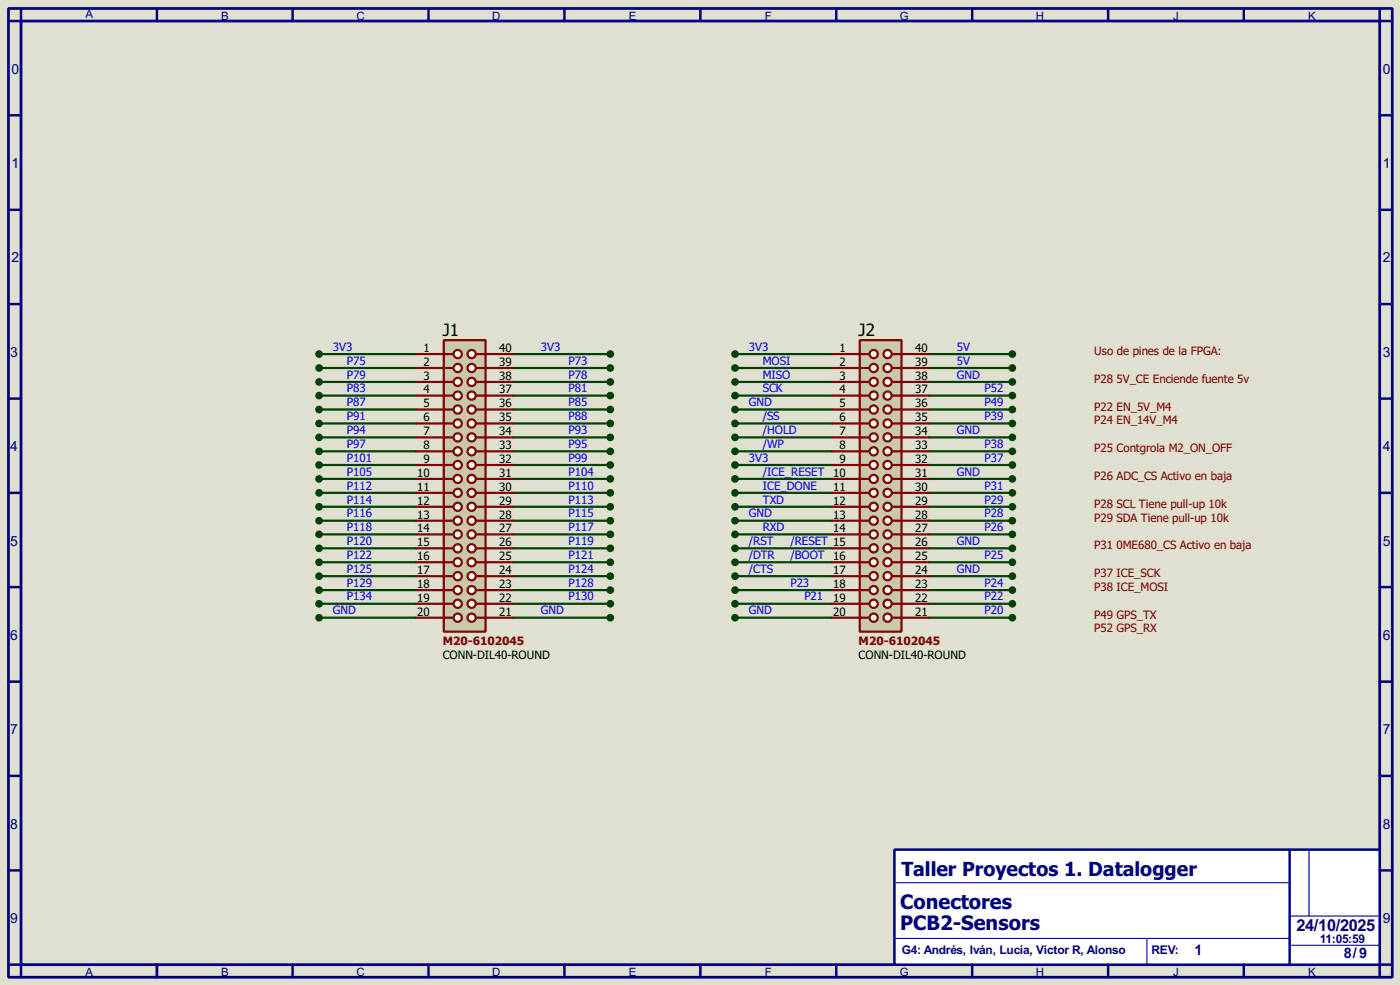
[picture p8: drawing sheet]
<svg xmlns="http://www.w3.org/2000/svg" width="256mm" height="180mm" viewBox="0 0 256 180" stroke-linecap="round" stroke-linejoin="round" font-family="sans-serif">
<path d="M0 0h256.5v180.3h-256.5z" fill="#e0e0d0"/>
<path d="M1.6 1.6h253.5v177.3h-253.5zM3.9 3.9h248.9v172.7h-248.9z" fill="none" stroke="#000080" stroke-width=".5"/>
<path d="M3.9 1.6v2.3h-2.3M28.8 1.6v2.3" fill="none" stroke="#000080" stroke-width=".45"/>
<path d="M163.9 155.5h88.9v21.1h-88.9z" fill="#fff" stroke="#000080" stroke-width=".45"/>
<g fill="none" stroke="#000080" stroke-width=".45">
<path d="M53.6 1.6v2.3M78.5 1.6v2.3M103.4 1.6v2.3M128.3 1.6v2.3M153.2 1.6v2.3M178.1 1.6v2.3M203 1.6v2.3M227.9 1.6v2.3M252.8 1.6v2.3h2.3M1.6 21.1h2.3M1.6 38.4h2.3M252.8 21.1h2.3"/>
<path d="M252.8 38.4h2.3M1.6 55.7h2.3M252.8 55.7h2.3M1.6 73h2.3M252.8 73h2.3M1.6 90.2h2.3M252.8 90.2h2.3M1.6 107.5h2.3M252.8 107.5h2.3M1.6 124.8h2.3M252.8 124.8h2.3M1.6 142h2.3"/>
<path d="M1.6 159.3h2.3M236.3 155.5v21.1M252.8 142h2.3M252.8 159.3h2.3M1.6 176.6h2.3v2.3M28.8 176.6v2.3M53.6 176.6v2.3M78.5 176.6v2.3M103.4 176.6v2.3M128.3 176.6v2.3M153.2 176.6v2.3M178.1 176.6v2.3"/>
<path d="M203 176.6v2.3M227.9 176.6v2.3M255.1 176.6h-2.3v2.3"/>
</g>
<path d="M239.8 155.5v12.2M163.9 171.8h72.4M164.1 161.6h71.9M210.1 171.8v4.8M236.3 167.7h16.2M236.3 173h16.5" fill="none" stroke="#0000c0" stroke-width=".2"/>
<g fill="none" stroke="#004000" stroke-width=".4">
<path d="M58.5 64.8h17.8M58.5 67.4h17.8M58.5 69.9h17.8M58.5 72.4h17.8M58.5 75h17.8M58.5 77.5h17.8M94 64.8h17.8M94 67.4h17.8M94 69.9h17.8M94 72.4h17.8M94 75h17.8M94 77.5h17.8"/>
<path d="M134.7 64.8h17.8M134.7 67.4h17.8M134.7 69.9h17.8M134.7 72.4h17.8M134.7 75h17.8M134.7 77.5h17.8M170.2 64.8h15.3M170.2 67.4h15.3M170.2 69.9h15.3M170.2 72.4h15.3M170.2 75h15.3M170.2 77.5h15.3"/>
<path d="M58.5 80.1h17.8M58.5 82.6h17.8M58.5 85.1h17.8M58.5 87.7h17.8M58.5 90.2h17.8M58.5 92.8h17.8M58.5 95.3h17.8M58.5 97.8h17.8M94 80.1h17.8M94 82.6h17.8M94 85.1h17.8M94 87.7h17.8"/>
<path d="M94 90.2h17.8M94 92.8h17.8M94 95.3h17.8M94 97.8h17.8M134.7 80.1h17.8M134.7 82.6h17.8M134.7 85.1h17.8M134.7 87.7h17.8M134.7 90.2h17.8M134.7 92.8h17.8M134.7 95.3h17.8M134.7 97.8h17.8"/>
<path d="M170.2 80.1h15.3M170.2 82.6h15.3M170.2 85.1h15.3M170.2 87.7h15.3M170.2 90.2h15.3M170.2 92.8h15.3M170.2 95.3h15.3M170.2 97.8h15.3M58.5 100.4h17.8M58.5 102.9h17.8M58.5 105.5h17.8M58.5 108h17.8"/>
<path d="M58.5 110.5h17.8M58.5 113.1h17.8M94 100.4h17.8M94 102.9h17.8M94 105.5h17.8M94 108h17.8M94 110.5h17.8M94 113.1h17.8M134.7 100.4h17.8M134.7 102.9h17.8M134.7 105.5h17.8M134.7 108h17.8"/>
<path d="M134.7 110.5h17.8M134.7 113.1h17.8M170.2 100.4h15.3M170.2 102.9h15.3M170.2 105.5h15.3M170.2 108h15.3M170.2 110.5h15.3M170.2 113.1h15.3"/>
</g>
<path d="M81.3 62.3h7.7v53.3h-7.7z" fill="#c8c8aa" stroke="#800000" stroke-width=".4"/>
<path d="M81.3 64.8h1.8" fill="none" stroke="#800000" stroke-width=".4"/>
<circle cx="83.8" cy="64.8" r=".75" fill="#feffff" stroke="#800000" stroke-width=".4"/>
<path d="M81.3 67.4h1.8" fill="none" stroke="#800000" stroke-width=".4"/>
<circle cx="83.8" cy="67.4" r=".75" fill="#feffff" stroke="#800000" stroke-width=".4"/>
<path d="M81.3 69.9h1.8" fill="none" stroke="#800000" stroke-width=".4"/>
<circle cx="83.8" cy="69.9" r=".75" fill="#feffff" stroke="#800000" stroke-width=".4"/>
<path d="M81.3 72.4h1.8" fill="none" stroke="#800000" stroke-width=".4"/>
<circle cx="83.8" cy="72.4" r=".75" fill="#feffff" stroke="#800000" stroke-width=".4"/>
<path d="M87.2 64.8h1.8" fill="none" stroke="#800000" stroke-width=".4"/>
<circle cx="86.4" cy="64.8" r=".75" fill="#feffff" stroke="#800000" stroke-width=".4"/>
<path d="M87.2 67.4h1.8" fill="none" stroke="#800000" stroke-width=".4"/>
<circle cx="86.4" cy="67.4" r=".75" fill="#feffff" stroke="#800000" stroke-width=".4"/>
<path d="M87.2 69.9h1.8" fill="none" stroke="#800000" stroke-width=".4"/>
<circle cx="86.4" cy="69.9" r=".75" fill="#feffff" stroke="#800000" stroke-width=".4"/>
<path d="M87.2 72.4h1.8" fill="none" stroke="#800000" stroke-width=".4"/>
<circle cx="86.4" cy="72.4" r=".75" fill="#feffff" stroke="#800000" stroke-width=".4"/>
<path d="M81.3 75h1.8" fill="none" stroke="#800000" stroke-width=".4"/>
<circle cx="83.8" cy="75" r=".75" fill="#feffff" stroke="#800000" stroke-width=".4"/>
<path d="M87.2 75h1.8" fill="none" stroke="#800000" stroke-width=".4"/>
<circle cx="86.4" cy="75" r=".75" fill="#feffff" stroke="#800000" stroke-width=".4"/>
<path d="M81.3 77.5h1.8" fill="none" stroke="#800000" stroke-width=".4"/>
<circle cx="83.8" cy="77.5" r=".75" fill="#feffff" stroke="#800000" stroke-width=".4"/>
<path d="M87.2 77.5h1.8" fill="none" stroke="#800000" stroke-width=".4"/>
<circle cx="86.4" cy="77.5" r=".75" fill="#feffff" stroke="#800000" stroke-width=".4"/>
<path d="M81.3 80.1h1.8" fill="none" stroke="#800000" stroke-width=".4"/>
<circle cx="83.8" cy="80.1" r=".75" fill="#feffff" stroke="#800000" stroke-width=".4"/>
<path d="M87.2 80.1h1.8" fill="none" stroke="#800000" stroke-width=".4"/>
<circle cx="86.4" cy="80.1" r=".75" fill="#feffff" stroke="#800000" stroke-width=".4"/>
<path d="M81.3 82.6h1.8" fill="none" stroke="#800000" stroke-width=".4"/>
<circle cx="83.8" cy="82.6" r=".75" fill="#feffff" stroke="#800000" stroke-width=".4"/>
<path d="M87.2 82.6h1.8" fill="none" stroke="#800000" stroke-width=".4"/>
<circle cx="86.4" cy="82.6" r=".75" fill="#feffff" stroke="#800000" stroke-width=".4"/>
<path d="M81.3 85.1h1.8" fill="none" stroke="#800000" stroke-width=".4"/>
<circle cx="83.8" cy="85.1" r=".75" fill="#feffff" stroke="#800000" stroke-width=".4"/>
<path d="M87.2 85.1h1.8" fill="none" stroke="#800000" stroke-width=".4"/>
<circle cx="86.4" cy="85.1" r=".75" fill="#feffff" stroke="#800000" stroke-width=".4"/>
<path d="M81.3 87.7h1.8" fill="none" stroke="#800000" stroke-width=".4"/>
<circle cx="83.8" cy="87.7" r=".75" fill="#feffff" stroke="#800000" stroke-width=".4"/>
<path d="M87.2 87.7h1.8" fill="none" stroke="#800000" stroke-width=".4"/>
<circle cx="86.4" cy="87.7" r=".75" fill="#feffff" stroke="#800000" stroke-width=".4"/>
<path d="M81.3 90.2h1.8" fill="none" stroke="#800000" stroke-width=".4"/>
<circle cx="83.8" cy="90.2" r=".75" fill="#feffff" stroke="#800000" stroke-width=".4"/>
<path d="M87.2 90.2h1.8" fill="none" stroke="#800000" stroke-width=".4"/>
<circle cx="86.4" cy="90.2" r=".75" fill="#feffff" stroke="#800000" stroke-width=".4"/>
<path d="M81.3 92.8h1.8" fill="none" stroke="#800000" stroke-width=".4"/>
<circle cx="83.8" cy="92.8" r=".75" fill="#feffff" stroke="#800000" stroke-width=".4"/>
<path d="M87.2 92.8h1.8" fill="none" stroke="#800000" stroke-width=".4"/>
<circle cx="86.4" cy="92.8" r=".75" fill="#feffff" stroke="#800000" stroke-width=".4"/>
<path d="M81.3 95.3h1.8" fill="none" stroke="#800000" stroke-width=".4"/>
<circle cx="83.8" cy="95.3" r=".75" fill="#feffff" stroke="#800000" stroke-width=".4"/>
<path d="M87.2 95.3h1.8" fill="none" stroke="#800000" stroke-width=".4"/>
<circle cx="86.4" cy="95.3" r=".75" fill="#feffff" stroke="#800000" stroke-width=".4"/>
<path d="M81.3 97.8h1.8" fill="none" stroke="#800000" stroke-width=".4"/>
<circle cx="83.8" cy="97.8" r=".75" fill="#feffff" stroke="#800000" stroke-width=".4"/>
<path d="M87.2 97.8h1.8" fill="none" stroke="#800000" stroke-width=".4"/>
<circle cx="86.4" cy="97.8" r=".75" fill="#feffff" stroke="#800000" stroke-width=".4"/>
<path d="M81.3 100.4h1.8" fill="none" stroke="#800000" stroke-width=".4"/>
<circle cx="83.8" cy="100.4" r=".75" fill="#feffff" stroke="#800000" stroke-width=".4"/>
<path d="M87.2 100.4h1.8" fill="none" stroke="#800000" stroke-width=".4"/>
<circle cx="86.4" cy="100.4" r=".75" fill="#feffff" stroke="#800000" stroke-width=".4"/>
<path d="M81.3 102.9h1.8" fill="none" stroke="#800000" stroke-width=".4"/>
<circle cx="83.8" cy="102.9" r=".75" fill="#feffff" stroke="#800000" stroke-width=".4"/>
<path d="M87.2 102.9h1.8" fill="none" stroke="#800000" stroke-width=".4"/>
<circle cx="86.4" cy="102.9" r=".75" fill="#feffff" stroke="#800000" stroke-width=".4"/>
<path d="M81.3 105.5h1.8" fill="none" stroke="#800000" stroke-width=".4"/>
<circle cx="83.8" cy="105.5" r=".75" fill="#feffff" stroke="#800000" stroke-width=".4"/>
<path d="M87.2 105.5h1.8" fill="none" stroke="#800000" stroke-width=".4"/>
<circle cx="86.4" cy="105.5" r=".75" fill="#feffff" stroke="#800000" stroke-width=".4"/>
<path d="M81.3 108h1.8" fill="none" stroke="#800000" stroke-width=".4"/>
<circle cx="83.8" cy="108" r=".75" fill="#feffff" stroke="#800000" stroke-width=".4"/>
<path d="M87.2 108h1.8" fill="none" stroke="#800000" stroke-width=".4"/>
<circle cx="86.4" cy="108" r=".75" fill="#feffff" stroke="#800000" stroke-width=".4"/>
<path d="M81.3 110.5h1.8" fill="none" stroke="#800000" stroke-width=".4"/>
<circle cx="83.8" cy="110.5" r=".75" fill="#feffff" stroke="#800000" stroke-width=".4"/>
<path d="M87.2 110.5h1.8" fill="none" stroke="#800000" stroke-width=".4"/>
<circle cx="86.4" cy="110.5" r=".75" fill="#feffff" stroke="#800000" stroke-width=".4"/>
<path d="M81.3 113.1h1.8" fill="none" stroke="#800000" stroke-width=".4"/>
<circle cx="83.8" cy="113.1" r=".75" fill="#feffff" stroke="#800000" stroke-width=".4"/>
<path d="M87.2 113.1h1.8" fill="none" stroke="#800000" stroke-width=".4"/>
<circle cx="86.4" cy="113.1" r=".75" fill="#feffff" stroke="#800000" stroke-width=".4"/>
<g fill="none" stroke="#800000" stroke-width=".4">
<path d="M76.3 64.8h5M76.3 67.4h5M76.3 69.9h5M76.3 72.4h5M76.3 75h5M76.3 77.5h5M89 64.8h5M89 67.4h5M89 69.9h5M89 72.4h5M89 75h5M89 77.5h5"/>
<path d="M76.3 80.1h5M76.3 82.6h5M76.3 85.1h5M76.3 87.7h5M76.3 90.2h5M76.3 92.8h5M76.3 95.3h5M76.3 97.8h5M89 80.1h5M89 82.6h5M89 85.1h5M89 87.7h5"/>
<path d="M89 90.2h5M89 92.8h5M89 95.3h5M89 97.8h5M76.3 100.4h5M76.3 102.9h5M76.3 105.5h5M76.3 108h5M76.3 110.5h5M76.3 113.1h5M89 100.4h5M89 102.9h5"/>
<path d="M89 105.5h5M89 108h5M89 110.5h5M89 113.1h5"/>
</g>
<path d="M157.5 62.3h7.7v53.3h-7.7z" fill="#c8c8aa" stroke="#800000" stroke-width=".4"/>
<path d="M157.5 64.8h1.8" fill="none" stroke="#800000" stroke-width=".4"/>
<circle cx="160" cy="64.8" r=".75" fill="#feffff" stroke="#800000" stroke-width=".4"/>
<path d="M157.5 67.4h1.8" fill="none" stroke="#800000" stroke-width=".4"/>
<circle cx="160" cy="67.4" r=".75" fill="#feffff" stroke="#800000" stroke-width=".4"/>
<path d="M157.5 69.9h1.8" fill="none" stroke="#800000" stroke-width=".4"/>
<circle cx="160" cy="69.9" r=".75" fill="#feffff" stroke="#800000" stroke-width=".4"/>
<path d="M157.5 72.4h1.8" fill="none" stroke="#800000" stroke-width=".4"/>
<circle cx="160" cy="72.4" r=".75" fill="#feffff" stroke="#800000" stroke-width=".4"/>
<path d="M163.4 64.8h1.8" fill="none" stroke="#800000" stroke-width=".4"/>
<circle cx="162.6" cy="64.8" r=".75" fill="#feffff" stroke="#800000" stroke-width=".4"/>
<path d="M163.4 67.4h1.8" fill="none" stroke="#800000" stroke-width=".4"/>
<circle cx="162.6" cy="67.4" r=".75" fill="#feffff" stroke="#800000" stroke-width=".4"/>
<path d="M163.4 69.9h1.8" fill="none" stroke="#800000" stroke-width=".4"/>
<circle cx="162.6" cy="69.9" r=".75" fill="#feffff" stroke="#800000" stroke-width=".4"/>
<path d="M163.4 72.4h1.8" fill="none" stroke="#800000" stroke-width=".4"/>
<circle cx="162.6" cy="72.4" r=".75" fill="#feffff" stroke="#800000" stroke-width=".4"/>
<path d="M157.5 75h1.8" fill="none" stroke="#800000" stroke-width=".4"/>
<circle cx="160" cy="75" r=".75" fill="#feffff" stroke="#800000" stroke-width=".4"/>
<path d="M163.4 75h1.8" fill="none" stroke="#800000" stroke-width=".4"/>
<circle cx="162.6" cy="75" r=".75" fill="#feffff" stroke="#800000" stroke-width=".4"/>
<path d="M157.5 77.5h1.8" fill="none" stroke="#800000" stroke-width=".4"/>
<circle cx="160" cy="77.5" r=".75" fill="#feffff" stroke="#800000" stroke-width=".4"/>
<path d="M163.4 77.5h1.8" fill="none" stroke="#800000" stroke-width=".4"/>
<circle cx="162.6" cy="77.5" r=".75" fill="#feffff" stroke="#800000" stroke-width=".4"/>
<path d="M157.5 80.1h1.8" fill="none" stroke="#800000" stroke-width=".4"/>
<circle cx="160" cy="80.1" r=".75" fill="#feffff" stroke="#800000" stroke-width=".4"/>
<path d="M163.4 80.1h1.8" fill="none" stroke="#800000" stroke-width=".4"/>
<circle cx="162.6" cy="80.1" r=".75" fill="#feffff" stroke="#800000" stroke-width=".4"/>
<path d="M157.5 82.6h1.8" fill="none" stroke="#800000" stroke-width=".4"/>
<circle cx="160" cy="82.6" r=".75" fill="#feffff" stroke="#800000" stroke-width=".4"/>
<path d="M163.4 82.6h1.8" fill="none" stroke="#800000" stroke-width=".4"/>
<circle cx="162.6" cy="82.6" r=".75" fill="#feffff" stroke="#800000" stroke-width=".4"/>
<path d="M157.5 85.1h1.8" fill="none" stroke="#800000" stroke-width=".4"/>
<circle cx="160" cy="85.1" r=".75" fill="#feffff" stroke="#800000" stroke-width=".4"/>
<path d="M163.4 85.1h1.8" fill="none" stroke="#800000" stroke-width=".4"/>
<circle cx="162.6" cy="85.1" r=".75" fill="#feffff" stroke="#800000" stroke-width=".4"/>
<path d="M157.5 87.7h1.8" fill="none" stroke="#800000" stroke-width=".4"/>
<circle cx="160" cy="87.7" r=".75" fill="#feffff" stroke="#800000" stroke-width=".4"/>
<path d="M163.4 87.7h1.8" fill="none" stroke="#800000" stroke-width=".4"/>
<circle cx="162.6" cy="87.7" r=".75" fill="#feffff" stroke="#800000" stroke-width=".4"/>
<path d="M157.5 90.2h1.8" fill="none" stroke="#800000" stroke-width=".4"/>
<circle cx="160" cy="90.2" r=".75" fill="#feffff" stroke="#800000" stroke-width=".4"/>
<path d="M163.4 90.2h1.8" fill="none" stroke="#800000" stroke-width=".4"/>
<circle cx="162.6" cy="90.2" r=".75" fill="#feffff" stroke="#800000" stroke-width=".4"/>
<path d="M157.5 92.8h1.8" fill="none" stroke="#800000" stroke-width=".4"/>
<circle cx="160" cy="92.8" r=".75" fill="#feffff" stroke="#800000" stroke-width=".4"/>
<path d="M163.4 92.8h1.8" fill="none" stroke="#800000" stroke-width=".4"/>
<circle cx="162.6" cy="92.8" r=".75" fill="#feffff" stroke="#800000" stroke-width=".4"/>
<path d="M157.5 95.3h1.8" fill="none" stroke="#800000" stroke-width=".4"/>
<circle cx="160" cy="95.3" r=".75" fill="#feffff" stroke="#800000" stroke-width=".4"/>
<path d="M163.4 95.3h1.8" fill="none" stroke="#800000" stroke-width=".4"/>
<circle cx="162.6" cy="95.3" r=".75" fill="#feffff" stroke="#800000" stroke-width=".4"/>
<path d="M157.5 97.8h1.8" fill="none" stroke="#800000" stroke-width=".4"/>
<circle cx="160" cy="97.8" r=".75" fill="#feffff" stroke="#800000" stroke-width=".4"/>
<path d="M163.4 97.8h1.8" fill="none" stroke="#800000" stroke-width=".4"/>
<circle cx="162.6" cy="97.8" r=".75" fill="#feffff" stroke="#800000" stroke-width=".4"/>
<path d="M157.5 100.4h1.8" fill="none" stroke="#800000" stroke-width=".4"/>
<circle cx="160" cy="100.4" r=".75" fill="#feffff" stroke="#800000" stroke-width=".4"/>
<path d="M163.4 100.4h1.8" fill="none" stroke="#800000" stroke-width=".4"/>
<circle cx="162.6" cy="100.4" r=".75" fill="#feffff" stroke="#800000" stroke-width=".4"/>
<path d="M157.5 102.9h1.8" fill="none" stroke="#800000" stroke-width=".4"/>
<circle cx="160" cy="102.9" r=".75" fill="#feffff" stroke="#800000" stroke-width=".4"/>
<path d="M163.4 102.9h1.8" fill="none" stroke="#800000" stroke-width=".4"/>
<circle cx="162.6" cy="102.9" r=".75" fill="#feffff" stroke="#800000" stroke-width=".4"/>
<path d="M157.5 105.5h1.8" fill="none" stroke="#800000" stroke-width=".4"/>
<circle cx="160" cy="105.5" r=".75" fill="#feffff" stroke="#800000" stroke-width=".4"/>
<path d="M163.4 105.5h1.8" fill="none" stroke="#800000" stroke-width=".4"/>
<circle cx="162.6" cy="105.5" r=".75" fill="#feffff" stroke="#800000" stroke-width=".4"/>
<path d="M157.5 108h1.8" fill="none" stroke="#800000" stroke-width=".4"/>
<circle cx="160" cy="108" r=".75" fill="#feffff" stroke="#800000" stroke-width=".4"/>
<path d="M163.4 108h1.8" fill="none" stroke="#800000" stroke-width=".4"/>
<circle cx="162.6" cy="108" r=".75" fill="#feffff" stroke="#800000" stroke-width=".4"/>
<path d="M157.5 110.5h1.8" fill="none" stroke="#800000" stroke-width=".4"/>
<circle cx="160" cy="110.5" r=".75" fill="#feffff" stroke="#800000" stroke-width=".4"/>
<path d="M163.4 110.5h1.8" fill="none" stroke="#800000" stroke-width=".4"/>
<circle cx="162.6" cy="110.5" r=".75" fill="#feffff" stroke="#800000" stroke-width=".4"/>
<path d="M157.5 113.1h1.8" fill="none" stroke="#800000" stroke-width=".4"/>
<circle cx="160" cy="113.1" r=".75" fill="#feffff" stroke="#800000" stroke-width=".4"/>
<path d="M163.4 113.1h1.8" fill="none" stroke="#800000" stroke-width=".4"/>
<circle cx="162.6" cy="113.1" r=".75" fill="#feffff" stroke="#800000" stroke-width=".4"/>
<g fill="none" stroke="#800000" stroke-width=".4">
<path d="M152.5 64.8h5M152.5 67.4h5M152.5 69.9h5M152.5 72.4h5M152.5 75h5M152.5 77.5h5M165.2 64.8h5M165.2 67.4h5M165.2 69.9h5M165.2 72.4h5M165.2 75h5M165.2 77.5h5"/>
<path d="M152.5 80.1h5M152.5 82.6h5M152.5 85.1h5M152.5 87.7h5M152.5 90.2h5M152.5 92.8h5M152.5 95.3h5M152.5 97.8h5M165.2 80.1h5M165.2 82.6h5M165.2 85.1h5M165.2 87.7h5"/>
<path d="M165.2 90.2h5M165.2 92.8h5M165.2 95.3h5M165.2 97.8h5M152.5 100.4h5M152.5 102.9h5M152.5 105.5h5M152.5 108h5M152.5 110.5h5M152.5 113.1h5M165.2 100.4h5M165.2 102.9h5"/>
<path d="M165.2 105.5h5M165.2 108h5M165.2 110.5h5M165.2 113.1h5"/>
</g>
<g fill="#004000" stroke="#004000" stroke-width=".4">
<circle cx="58.4" cy="64.8" r=".5"/>
<circle cx="58.4" cy="67.4" r=".5"/>
<circle cx="58.4" cy="69.9" r=".5"/>
<circle cx="58.4" cy="72.4" r=".5"/>
<circle cx="58.4" cy="75" r=".5"/>
<circle cx="58.4" cy="77.5" r=".5"/>
<circle cx="58.4" cy="80.1" r=".5"/>
<circle cx="58.4" cy="82.6" r=".5"/>
<circle cx="58.4" cy="85.1" r=".5"/>
<circle cx="58.4" cy="87.7" r=".5"/>
<circle cx="58.4" cy="90.2" r=".5"/>
<circle cx="58.4" cy="92.8" r=".5"/>
<circle cx="58.4" cy="95.3" r=".5"/>
<circle cx="58.4" cy="100.4" r=".5"/>
<circle cx="58.4" cy="97.8" r=".5"/>
<circle cx="58.4" cy="102.9" r=".5"/>
<circle cx="58.4" cy="105.5" r=".5"/>
<circle cx="58.4" cy="108" r=".5"/>
<circle cx="58.4" cy="110.5" r=".5"/>
<circle cx="58.4" cy="113.1" r=".5"/>
<circle cx="111.8" cy="113.1" r=".5"/>
<circle cx="111.8" cy="110.5" r=".5"/>
<circle cx="111.8" cy="108" r=".5"/>
<circle cx="111.8" cy="105.5" r=".5"/>
<circle cx="111.8" cy="102.9" r=".5"/>
<circle cx="111.8" cy="100.4" r=".5"/>
<circle cx="111.8" cy="97.8" r=".5"/>
<circle cx="111.8" cy="95.3" r=".5"/>
<circle cx="111.8" cy="92.8" r=".5"/>
<circle cx="111.8" cy="90.2" r=".5"/>
<circle cx="111.8" cy="87.7" r=".5"/>
<circle cx="111.8" cy="85.1" r=".5"/>
<circle cx="111.8" cy="82.6" r=".5"/>
<circle cx="111.8" cy="80.1" r=".5"/>
<circle cx="111.8" cy="77.5" r=".5"/>
<circle cx="111.8" cy="75" r=".5"/>
<circle cx="111.8" cy="72.4" r=".5"/>
<circle cx="111.8" cy="69.9" r=".5"/>
<circle cx="111.8" cy="67.4" r=".5"/>
<circle cx="111.8" cy="64.8" r=".5"/>
<circle cx="134.6" cy="64.8" r=".5"/>
<circle cx="134.6" cy="67.4" r=".5"/>
<circle cx="134.6" cy="69.9" r=".5"/>
<circle cx="134.6" cy="72.4" r=".5"/>
<circle cx="134.6" cy="75" r=".5"/>
<circle cx="134.6" cy="77.5" r=".5"/>
<circle cx="134.6" cy="80.1" r=".5"/>
<circle cx="134.6" cy="82.6" r=".5"/>
<circle cx="134.6" cy="85.1" r=".5"/>
<circle cx="134.6" cy="87.7" r=".5"/>
<circle cx="134.6" cy="90.2" r=".5"/>
<circle cx="134.6" cy="92.8" r=".5"/>
<circle cx="134.6" cy="95.3" r=".5"/>
<circle cx="134.6" cy="97.8" r=".5"/>
<circle cx="134.6" cy="100.4" r=".5"/>
<circle cx="134.6" cy="102.9" r=".5"/>
<circle cx="134.6" cy="105.5" r=".5"/>
<circle cx="134.6" cy="108" r=".5"/>
<circle cx="134.6" cy="110.5" r=".5"/>
<circle cx="134.6" cy="113.1" r=".5"/>
<circle cx="185.4" cy="113.1" r=".5"/>
<circle cx="185.4" cy="110.5" r=".5"/>
<circle cx="185.4" cy="108" r=".5"/>
<circle cx="185.4" cy="105.5" r=".5"/>
<circle cx="185.4" cy="102.9" r=".5"/>
<circle cx="185.4" cy="100.4" r=".5"/>
<circle cx="185.4" cy="97.8" r=".5"/>
<circle cx="185.4" cy="95.3" r=".5"/>
<circle cx="185.4" cy="92.8" r=".5"/>
<circle cx="185.4" cy="90.2" r=".5"/>
<circle cx="185.4" cy="87.7" r=".5"/>
<circle cx="185.4" cy="85.1" r=".5"/>
<circle cx="185.4" cy="82.6" r=".5"/>
<circle cx="185.4" cy="80.1" r=".5"/>
<circle cx="185.4" cy="77.5" r=".5"/>
<circle cx="185.4" cy="75" r=".5"/>
<circle cx="185.4" cy="72.4" r=".5"/>
<circle cx="185.4" cy="69.9" r=".5"/>
<circle cx="185.4" cy="67.4" r=".5"/>
<circle cx="185.4" cy="64.8" r=".5"/>
</g>
<g font-size="4.4" fill="#000080">
<text x="164.9" y="166.5">Conectores</text>
<text x="164.9" y="170.3">PCB2-Sensors</text>
</g>
<text font-size="4.3" fill="#000080" x="165.2" y="160.3">Taller Proyectos 1. Datalogger</text>
<g font-size="3.8">
<text x="81.1" y="61.4">J1</text>
<text x="157.3" y="61.4">J2</text>
</g>
<text font-size="3.4" fill="#000080" x="237.5" y="170.3">24/10/2025</text>
<g font-size="3" fill="#000080">
<text x="218.8" y="174.8">1</text>
<text x="246.2" y="175.3">8/9</text>
</g>
<g font-size="2.9" fill="#000080">
<text x="2.1" y="13.5">0</text>
<text x="253.4" y="13.5">0</text>
<text x="2.1" y="30.7">1</text>
<text x="253.4" y="30.7">1</text>
<text x="2.1" y="48">2</text>
<text x="253.4" y="48">2</text>
<text x="1.9" y="65.3">3</text>
<text x="253.4" y="65.3">3</text>
<text x="1.9" y="82.5">4</text>
<text x="253.4" y="82.5">4</text>
<text x="1.9" y="99.9">5</text>
<text x="253.4" y="99.9">5</text>
<text x="1.9" y="117.1">6</text>
<text x="253.4" y="117.1">6</text>
<text x="1.9" y="134.4">7</text>
<text x="253.4" y="134.4">7</text>
<text x="1.9" y="151.7">8</text>
<text x="253.4" y="151.7">8</text>
<text x="1.9" y="168.9">9</text>
<text x="253.4" y="168.9">9</text>
</g>
<g font-size="2.6" fill="#00f">
<text x="61" y="64.2">3V3</text>
<text x="99.1" y="64.2">3V3</text>
<text x="137.2" y="64.2">3V3</text>
<text x="175.3" y="64.2">5V</text>
<text x="63.6" y="66.7">P75</text>
<text x="63.6" y="69.3">P79</text>
<text x="63.6" y="71.8">P83</text>
<text x="104.2" y="71.8">P81</text>
<text x="104.2" y="69.3">P78</text>
<text x="104.2" y="66.7">P73</text>
<text x="139.8" y="66.7">MOSI</text>
<text x="139.8" y="69.3">MISO</text>
<text x="139.8" y="71.8">SCK</text>
<text x="175.3" y="69.3">GND</text>
<text x="175.3" y="66.7">5V</text>
<text x="180.4" y="71.8">P52</text>
<text x="63.6" y="74.4">P87</text>
<text x="63.6" y="76.9">P91</text>
<text x="104.2" y="76.9">P88</text>
<text x="104.2" y="74.4">P85</text>
<text x="137.2" y="74.4">GND</text>
<text x="139.8" y="76.9">/SS</text>
<text x="180.4" y="76.9">P39</text>
<text x="180.4" y="74.4">P49</text>
<text x="63.6" y="79.5">P94</text>
<text x="63.6" y="82">P97</text>
<text x="104.2" y="82">P95</text>
<text x="104.2" y="79.5">P93</text>
<text x="139.8" y="79.5">/HOLD</text>
<text x="139.8" y="82">/WP</text>
<text x="175.3" y="79.5">GND</text>
<text x="180.4" y="82">P38</text>
<text x="63.6" y="84.5">P101</text>
<text x="63.6" y="87.1">P105</text>
<text x="63.6" y="89.6">P112</text>
<text x="104.2" y="89.6">P110</text>
<text x="104.2" y="87.1">P104</text>
<text x="104.2" y="84.5">P99</text>
<text x="137.2" y="84.5">3V3</text>
<text x="139.8" y="87.1">/ICE_RESET 10</text>
<text x="139.8" y="89.6">ICE_DONE</text>
<text x="175.3" y="87.1">GND</text>
<text x="180.4" y="89.6">P31</text>
<text x="180.4" y="84.5">P37</text>
<text x="63.6" y="92.2">P114</text>
<text x="63.6" y="94.7">P116</text>
<text x="104.2" y="94.7">P115</text>
<text x="104.2" y="92.2">P113</text>
<text x="137.2" y="94.7">GND</text>
<text x="139.8" y="92.2">TXD</text>
<text x="180.4" y="94.7">P28</text>
<text x="180.4" y="92.2">P29</text>
<text x="63.6" y="99.8">P120</text>
<text x="63.6" y="97.2">P118</text>
<text x="104.2" y="99.8">P119</text>
<text x="104.2" y="97.2">P117</text>
<text x="137.2" y="99.8">/RST</text>
<text x="139.8" y="97.2">RXD</text>
<text x="144.8" y="99.8">/RESET 15</text>
<text x="175.3" y="99.8">GND</text>
<text x="180.4" y="97.2">P26</text>
<text x="63.6" y="102.3">P122</text>
<text x="63.6" y="104.9">P125</text>
<text x="63.6" y="107.4">P129</text>
<text x="104.2" y="107.4">P128</text>
<text x="104.2" y="104.9">P124</text>
<text x="104.2" y="102.3">P121</text>
<text x="137.2" y="102.3">/DTR</text>
<text x="137.2" y="104.9">/CTS</text>
<text x="144.8" y="102.3">/BOOT 16</text>
<text x="144.8" y="107.4">P23</text>
<text x="175.3" y="104.9">GND</text>
<text x="180.4" y="107.4">P24</text>
<text x="180.4" y="102.3">P25</text>
<text x="61" y="112.5">GND</text>
<text x="63.6" y="109.9">P134</text>
<text x="99.1" y="112.5">GND</text>
<text x="104.2" y="109.9">P130</text>
<text x="137.2" y="112.5">GND</text>
<text x="147.4" y="109.9">P21</text>
<text x="180.4" y="112.5">P20</text>
<text x="180.4" y="109.9">P22</text>
</g>
<g font-size="2.6">
<text x="77.6" y="64.4">1</text>
<text x="91.5" y="64.4">40</text>
<text x="153.8" y="64.4">1</text>
<text x="167.7" y="64.4">40</text>
<text x="77.6" y="67">2</text>
<text x="77.6" y="69.5">3</text>
<text x="77.6" y="72">4</text>
<text x="91.5" y="67">39</text>
<text x="91.5" y="69.5">38</text>
<text x="91.5" y="72">37</text>
<text x="153.8" y="67">2</text>
<text x="153.8" y="69.5">3</text>
<text x="153.8" y="72">4</text>
<text x="167.7" y="67">39</text>
<text x="167.7" y="69.5">38</text>
<text x="167.7" y="72">37</text>
<text x="77.6" y="74.6">5</text>
<text x="77.6" y="77.1">6</text>
<text x="91.5" y="74.6">36</text>
<text x="91.5" y="77.1">35</text>
<text x="153.8" y="74.6">5</text>
<text x="153.8" y="77.1">6</text>
<text x="167.7" y="74.6">36</text>
<text x="167.7" y="77.1">35</text>
<text x="77.6" y="79.7">7</text>
<text x="77.6" y="82.2">8</text>
<text x="91.5" y="79.7">34</text>
<text x="91.5" y="82.2">33</text>
<text x="153.8" y="79.7">7</text>
<text x="153.8" y="82.2">8</text>
<text x="167.7" y="79.7">34</text>
<text x="167.7" y="82.2">33</text>
<text x="76.5" y="87.3">10</text>
<text x="76.5" y="89.8">11</text>
<text x="77.6" y="84.7">9</text>
<text x="91.5" y="84.7">32</text>
<text x="91.5" y="87.3">31</text>
<text x="91.5" y="89.8">30</text>
<text x="152.7" y="89.8">11</text>
<text x="153.8" y="84.7">9</text>
<text x="167.7" y="84.7">32</text>
<text x="167.7" y="87.3">31</text>
<text x="167.7" y="89.8">30</text>
<text x="76.5" y="92.4">12</text>
<text x="76.5" y="94.9">13</text>
<text x="91.5" y="92.4">29</text>
<text x="91.5" y="94.9">28</text>
<text x="152.7" y="92.4">12</text>
<text x="152.7" y="94.9">13</text>
<text x="167.7" y="92.4">29</text>
<text x="167.7" y="94.9">28</text>
<text x="76.5" y="97.4">14</text>
<text x="76.5" y="100">15</text>
<text x="91.5" y="97.4">27</text>
<text x="91.5" y="100">26</text>
<text x="152.7" y="97.4">14</text>
<text x="167.7" y="97.4">27</text>
<text x="167.7" y="100">26</text>
<text x="76.5" y="102.5">16</text>
<text x="76.5" y="105.1">17</text>
<text x="76.5" y="107.6">18</text>
<text x="91.5" y="102.5">25</text>
<text x="91.5" y="105.1">24</text>
<text x="91.5" y="107.6">23</text>
<text x="152.7" y="105.1">17</text>
<text x="152.7" y="107.6">18</text>
<text x="167.7" y="102.5">25</text>
<text x="167.7" y="105.1">24</text>
<text x="167.7" y="107.6">23</text>
<text x="76.5" y="110.1">19</text>
<text x="76.5" y="112.7">20</text>
<text x="91.5" y="110.1">22</text>
<text x="91.5" y="112.7">21</text>
<text x="152.7" y="110.1">19</text>
<text x="152.7" y="112.7">20</text>
<text x="167.7" y="110.1">22</text>
<text x="167.7" y="112.7">21</text>
<text x="81.1" y="120.6">CONN-DIL40-ROUND</text>
<text x="157.3" y="120.6">CONN-DIL40-ROUND</text>
</g>
<g font-size="2.6" fill="#800000">
<text x="200.5" y="64.9">Uso de pines de la FPGA:</text>
<text x="200.5" y="70.1">P28</text>
<text x="204.6" y="70.1">5V_CE Enciende fuente 5v</text>
<text x="200.5" y="75.1">P22 EN_5V_M4</text>
<text x="200.5" y="77.6">P24 EN_14V_M4</text>
<text x="200.5" y="82.8">P25 Contgrola M2_ON_OFF</text>
<text x="200.5" y="87.8">P26 ADC_CS Activo en baja</text>
<text x="200.5" y="92.9">P28 SCL Tiene pull-up 10k</text>
<text x="200.5" y="95.5">P29 SDA Tiene pull-up 10k</text>
<text x="200.5" y="100.6">P31</text>
<text x="204.6" y="100.6">0ME680_CS Activo en baja</text>
<text x="200.5" y="105.6">P37 ICE_SCK</text>
<text x="200.5" y="108.2">P38 ICE_MOSI</text>
<text x="200.5" y="113.3">P49 GPS_TX</text>
<text x="81.1" y="118">M20-6102045</text>
<text x="157.3" y="118">M20-6102045</text>
<text x="200.5" y="115.8">P52 GPS_RX</text>
</g>
<g font-size="2.5" fill="#000080">
<text x="241.8" y="172.6">11:05:59</text>
<text x="165.2" y="174.6">G4: Andrés, Iván, Lucía, Víctor R, Alonso</text>
<text x="210.9" y="174.6">REV:</text>
</g>
<g font-size="2.4" fill="#000080">
<text x="15.6" y="3.4">A</text>
<text x="40.5" y="3.6">B</text>
<text x="65.3" y="3.6">C</text>
<text x="90.2" y="3.6">D</text>
<text x="115.2" y="3.6">E</text>
<text x="140.1" y="3.6">F</text>
<text x="164.8" y="3.6">G</text>
<text x="189.8" y="3.6">H</text>
<text x="214.9" y="3.6">J</text>
<text x="239.6" y="3.6">K</text>
<text x="15.6" y="178.7">A</text>
<text x="40.5" y="178.7">B</text>
<text x="65.3" y="178.7">C</text>
<text x="90.2" y="178.7">D</text>
<text x="115.2" y="178.7">E</text>
<text x="140.1" y="178.7">F</text>
<text x="164.8" y="178.7">G</text>
<text x="189.8" y="178.7">H</text>
<text x="214.9" y="178.7">J</text>
<text x="239.6" y="178.7">K</text>
</g>
</svg>
